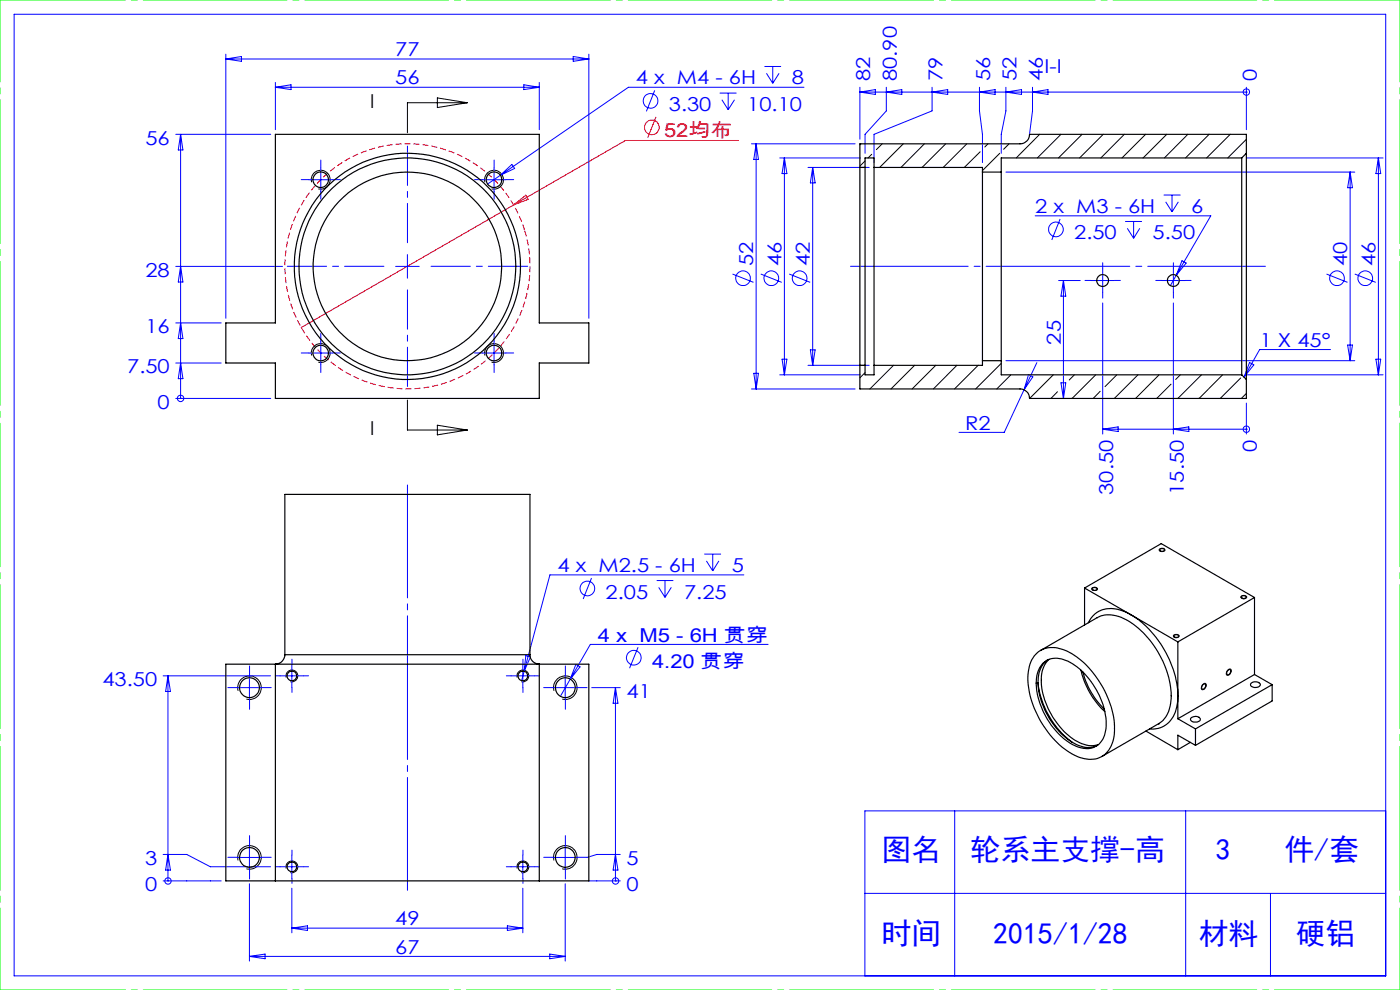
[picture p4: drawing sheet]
<svg xmlns="http://www.w3.org/2000/svg" width="297mm" height="210mm" viewBox="0 0 297 210" stroke-linecap="round" stroke-linejoin="round" font-family="sans-serif">
<g fill="none" stroke="#00f" stroke-width=".21">
<path d="M3 3h291v204h-291zM47.9 11.5v56M47.9 12.5h77M47.9 12.5l3.3-.5v1zM58.4 17.5v10M58.4 18.5h56M58.4 18.5l3.3-.5v1zM111.1 18l3.3 .5-3.3 .5zM114.4 17.5v10M121.6 12l3.3 .5-3.3 .5zM124.9 11.5v56M138.9 19.2l-1.8 4.4"/>
<path d="M152.7 19.7h3.5M154.5 19.7v3.6M162.2 14.1h3.5M162.6 15.5l1.3 2.2M163.9 14.1v3.6M165.3 15.5l-1.4 2.2M170.6 18.5h-37.3l-29.9 20.5M182.4 19.5h82M182.4 18.5v11M182.4 19.5l3.3-.5v1zM188 18.5v5l-4.5 5v4M188 19.5l3.3-.5v1z"/>
<path d="M197.7 18.5v5l-12.3 5v6M197.7 19.5l3.3-.5v1zM207.8 18.5v5l.6 5v6M207.8 19.5l3.3-.5v1zM213.4 18.5v5l-1 5v4M213.4 19.5l3.3-.5v1zM219 18.5v5l-.6 5M219 19.5l3.3-.5v1zM264.4 19.5h.1M264.4 18.5v9M37.3 28.5h20.1M38.3 28.5v56"/>
<path d="M38.3 28.5l.5 3.3h-1zM65.5 38.1h5M68.1 35.6v5M102.3 38.1h5M104.8 35.6v5M106.2 37.2l2.4-2.3 .6 .8zM153.1 21.2l1.4 2.1M155.8 21.2l-1.3 2.1M159.4 30.5h22M160.4 30.5v52M160.4 30.5l.5 3.3h-1zM165.4 33.5h17.1"/>
<path d="M166.4 33.5v46M166.4 33.5l.5 3.3h-1zM171.4 35.5h13M172.4 35.5v42M172.4 35.5l.5 3.3h-1zM213.4 36.5h74M264.4 33.5h29M286.4 36.5v40M286.4 36.5l.5 3.3h-1zM292.4 33.5l.5 3.3h-1zM292.4 33.5v46M37.3 56.5h22.6"/>
<path d="M38.3 56.5l.5 3.3h-1zM83.9 56.5h5M86.4 54v5M155.4 58.1l4.4 1.8M161.4 58.1l4.4 1.8M167.4 58.1l4.5 1.8M219.6 45.8h37.3l-7.4 12.6M224.6 59.5h4.6M224.9 46.5l-1.8 4.4M225.6 59.5v25M225.6 59.5l.5 3.3h-1zM231.4 59.5h5"/>
<path d="M233.9 57v5M238.7 47h3.6M239.1 48.4l1.4 2.1M240.5 47v3.5M241.8 48.4l-1.3 2.1M246.4 59.5h5M246.9 41.4h3.5M247.3 42.8l1.3 2.1M248.6 41.4v3.5M248.9 57v5M249.5 58.4l-1.2 2.2M250 42.8l-1.4 2.1"/>
<path d="M250.8 55.3l.8 .5-2.1 2.6zM281.4 58.1l4.5 1.8M287.4 58.1l4.5 1.8M37.3 77h9.6M37.3 68.5h9.6M38.3 77l.5 3.3h-1zM38.3 68.5l.5 3.3h-1zM65.5 74.9h5M68.1 72.4v5M102.3 74.9h5M104.8 72.4v5M159.9 79.2h1l-.5 3.3z"/>
<path d="M165.4 79.5h17.1M165.9 76.2h1l-.5 3.3zM171.4 77.5h13M171.9 74.2h1l-.5 3.3zM213.4 76.5h74M218.2 79.5l.9 .4-1.9 2.8zM220 76.9l-2.8 5.8M233.9 64.3v27.8M248.9 64.3v27.8M264.4 79.5h29M265.1 76.9l.9 .5-2.1 2.6zM282.3 74.1h-15.1l-3.3 5.9"/>
<path d="M285.9 73.2h1l-.5 3.3zM291.9 76.2h1l-.5 3.3zM37.3 84.5h20.1M38.3 84.5h.1M159.4 82.5h22M217.2 82.7l-4.2 9h-9.6M225.1 81.2h1l-.5 3.3zM233.9 91h30.5M233.9 91l3.3-.5v1zM248.9 91l3.3-.5v1zM264.4 91h.1M264.4 85.5v6.6"/>
<path d="M149.4 117.5h3.6M149.9 119l1.3 2.1M151.2 117.5v3.6M152.5 119l-1.3 2.1M111.5 139.1l1 .2-1.3 3.1zM125.5 122.6l-1.8 4.5M135.4 137.3l-1.8 4.4M139.3 123.1h3.5M139.7 124.6l1.4 2.1M141.1 123.1v3.6M142.4 124.6l-1.3 2.1M157.8 121.9h-41.1l-6 22.4"/>
<path d="M162.9 136.7h-37.7l-4.2 7.4M34.6 143.4h22.8M35.6 143.4v43.5M35.6 143.4l.6 3.3h-1.1zM50.4 145.9h5M52.9 143.4v5M59.4 143.4h5M61.9 140.9v5M108.4 143.4h5M110.9 140.9v5M117.4 145.9h5M119.9 143.4v5"/>
<path d="M121 144.1l-2.1 3.6M122.2 140.9l.8 .6-2 2.6zM125.5 145.9h6.1M130.6 145.9v41M130.6 145.9l.5 3.3h-1zM52.9 179.4v5M119.9 179.4v5M202.5 172v35M251.5 172v35M294 172h-110.5v35M34.6 186.9h12.3M34.6 181.2h5l5 2.7h12.8"/>
<path d="M35.6 186.9h.1M35.6 181.2l.6 3.4h-1.1zM50.4 181.9h5M52.9 187.5v16.4M59.4 183.9h5M61.9 181.4v5M61.9 188.4v9.5M61.9 196.9h49M61.9 196.9l3.3-.5v1zM107.6 196.4l3.3 .5-3.3 .5zM108.4 183.9h5M110.9 181.4v5"/>
<path d="M110.9 188.4v9.5M117.4 181.9h5M119.9 187.5v16.4M124.9 186.9h6.7M130.6 186.9h.1M130.6 181.2l.5 3.4h-1zM131.6 181.2h-5l-2.1 .7M183.5 189.5h110.5M269.5 189.5v17.5M52.9 202.9h67M52.9 202.9l3.3-.5v1zM116.6 202.4l3.3 .5-3.3 .5z"/>
<circle cx="264.4" cy="19.5" r=".67"/>
<circle cx="138" cy="21.4" r="1.55"/>
<circle cx="157.6" cy="59" r="1.56"/>
<circle cx="163.6" cy="59" r="1.56"/>
<circle cx="169.6" cy="59" r="1.55"/>
<circle cx="224" cy="48.7" r="1.55"/>
<circle cx="283.6" cy="59" r="1.55"/>
<circle cx="289.6" cy="59" r="1.55"/>
<circle cx="38.3" cy="84.5" r=".68"/>
<circle cx="264.4" cy="91" r=".68"/>
<circle cx="124.6" cy="124.8" r="1.55"/>
<circle cx="134.5" cy="139.5" r="1.56"/>
<circle cx="35.6" cy="186.9" r=".67"/>
<circle cx="130.6" cy="186.9" r=".68"/>
</g>
<g fill="none" stroke="#f00" stroke-width=".21">
<path d="M139.2 24.8l-1.8 4.4M156.6 29.8h-23.9l-23.8 13.7M108.9 43.5l-45 26M108.9 43.5l2.6-2.1 .5 .9z"/>
<circle cx="138.3" cy="27" r="1.55"/>
</g>
<g fill="none" stroke="#000" stroke-width=".21">
<path d="M66.1 38.7a2 2 0 0 1 1.8-2.6 2 2 0 0 1 2.1 2.2 2 2 0 0 1-2.5 1.8M92.8 20.8l6.3 1-6.3 1zM99.1 21.8h-12.7v6.3M102.9 38.7a2 2 0 0 1 1.7-2.6 2 2 0 0 1 2.2 2.2 2 2 0 0 1-2.5 1.8M182.6 30.5l-.2 .3M183.5 34.1l-1.1 1.1M184.9 32.7l-.8 .8M187.1 30.5l-1.2 1.2M191.6 30.5l-5 5M196.1 30.5l-5 5M200.6 30.5l-5 5M205.1 30.5l-5 5"/>
<path d="M207.9 32.2l-3.3 3.3M209.6 30.5l-.7 .7M212.1 32.5l-3.7 3.7M214.1 30.5l-1.2 1.2M220.6 28.5l-5 5M225.1 28.5l-5 5M229.6 28.5l-5.1 5M234 28.5l-5 5M238.5 28.5l-5 5M243 28.5l-5 5M247.5 28.5l-5 5M252 28.5l-5 5"/>
<path d="M256.5 28.5l-5 5M261 28.5l-5 5M264.4 29.6l-3.9 3.9M66.1 75.4a2 2 0 0 1 1.8-2.5 2 2 0 0 1 2.1 2.2 2 2 0 0 1-2.5 1.7M102.9 75.4a2 2 0 0 1 1.7-2.5 2 2 0 0 1 2.2 2.2 2 2 0 0 1-2.5 1.7M183.5 79l-1.1 1.1M189.5 77.5l-5 5M194 77.5l-5 5M198.5 77.5l-5 5M203 77.5l-5 5M207.5 77.5l-5 5M208.5 76.5l-.1 .1"/>
<path d="M212.4 77.1l-5.4 5.4M214.5 79.5l-3 3M223.4 79.5l-5 5M227.9 79.5l-1.1 1.1M232.4 79.5l-5 5M236.9 79.5l-2.5 2.5M241.4 79.5l-5 5M245.9 79.5l-5 5M250.4 79.5l-1 1M254.9 79.5l-5 5M259.4 79.5l-5 5M86.4 84.9v6.3h12.7"/>
<path d="M92.8 90.2l6.3 1-6.3 1zM224.3 83.1l-1.3 1.4M233.4 83l-1.5 1.5M248.4 81.5l-3 3M263.2 80.2l-4.3 4.3M264.4 83.5l-1.1 1M246 116.4a.6 .6 0 0 1 .7-.1 .6 .6 0 0 1 .4 .5 .7 .7 0 0 1-1.2-.3zM231.6 124.8a.75 .75 0 0 1 1.2 .2 .7 .7 0 0 1-.6 .3 .7 .7 0 0 1-.6-.5zM248.9 134.8a.77 .77 0 0 1 1.3 .2 .68 .68 0 0 1-.7 .3 .68 .68 0 0 1-.6-.5zM263.3 126.5a.7 .7 0 0 1 1.2 .2 .68 .68 0 0 1-.7 .3 .68 .68 0 0 1-.6-.4zM50.5 146.5a2.5 2.5 0 0 1 2.2-3.1 2.5 2.5 0 0 1 2.7 2.7 2.5 2.5 0 0 1-3.1 2.2M60.7 143.7a1.26 1.26 0 0 1 1.1-1.6 1.26 1.26 0 0 1 1.4 1.4 1.26 1.26 0 0 1-1.6 1.1"/>
<path d="M109.7 143.7a1.26 1.26 0 0 1 1.1-1.6 1.26 1.26 0 0 1 1.4 1.4 1.26 1.26 0 0 1-1.6 1.1M117.5 146.5a2.5 2.5 0 0 1 2.2-3.1 2.5 2.5 0 0 1 2.7 2.7 2.5 2.5 0 0 1-3.1 2.2M255.2 145.2a.42 .42 0 0 1 .6-.1 .42 .42 0 0 1 0 .6 .55 .55 0 0 1-.3 .6 .55 .55 0 0 1-.7-.2l.1-.4zM260.7 141.9h.1a.58 .58 0 0 1 .4 .5 .58 .58 0 0 1-.3 .6 .45 .45 0 0 1-.7 .2 .45 .45 0 0 1 0-.8zM50.5 182.5a2.49 2.49 0 0 1 2.2-3.1 2.49 2.49 0 0 1 2.7 2.7 2.49 2.49 0 0 1-3.1 2.2M60.7 184.2a1.26 1.26 0 0 1 1.1-1.6 1.26 1.26 0 0 1 1.4 1.4 1.26 1.26 0 0 1-1.6 1.1M109.7 184.2a1.26 1.26 0 0 1 1.1-1.6 1.26 1.26 0 0 1 1.4 1.4 1.26 1.26 0 0 1-1.6 1.1M117.5 182.5a2.49 2.49 0 0 1 2.2-3.1 2.49 2.49 0 0 1 2.7 2.7 2.49 2.49 0 0 1-3.1 2.2"/>
</g>
<path d="M111.3 48.9a26 26 0 0 0-43.5-10.5 26 26 0 0 0 11.9 43.2 26 26 0 0 0 32-31.3l-.4-1.4" fill="none" stroke="#f00" stroke-width=".21" stroke-dasharray="1.3 .6" stroke-dashoffset="-.1" stroke-linecap="butt"/>
<g fill="none" stroke="#00f" stroke-width=".21" stroke-dasharray="30.5 1.3 1.3 1.3">
<path d="M65.6 38.1h-1.7M68.1 35.6v-1.6M70.6 38.1h1.6M102.3 38.1h-1.6M104.8 35.6v-1.6M107.3 38.1h1.7M68.1 40.6v1.7M104.8 40.6v1.7M231.4 59.5h-1.2M233.9 57v-1.3M236.4 59.5h1.3M246.4 59.5h-1.2"/>
<path d="M248.9 57v-1.3M251.4 59.5h1.3M65.6 74.9h-1.7M68.1 72.4v-1.7M68.1 77.4v1.6M70.6 74.9h1.6M102.3 74.9h-1.6M104.8 72.4v-1.7M104.8 77.4v1.6M107.3 74.9h1.7M233.9 62v1.2M248.9 62v1.2"/>
<path d="M50.4 145.9h-2.1M52.9 143.4v-2.1M52.9 148.4v2.1M55.4 145.9h2.1M59.4 143.4h-1M61.9 140.9v-1.1M61.9 145.9v1M64.4 143.4h1.1M108.4 143.4h-1M110.9 140.9v-1.1M110.9 145.9v1M113.4 143.4h1.1"/>
<path d="M117.4 145.9h-2.1M119.9 143.4v-2.1M119.9 148.4v2.1M122.4 145.9h2.1M52.9 179.4v-2.1M119.9 179.4v-2.1M50.4 181.9h-2.1M52.9 184.4v2.1M55.4 181.9h2.1M59.4 183.9h-1M61.9 181.4v-1.1M61.9 186.4v1"/>
<path d="M64.4 183.9h1.1M108.4 183.9h-1M110.9 181.4v-1.1M110.9 186.4v1M113.4 183.9h1.1M117.4 181.9h-2.1M119.9 184.4v2.1M122.4 181.9h2.1"/>
</g>
<path d="M86.4 188.9v-86" fill="none" stroke="#00f" stroke-width=".21" stroke-dasharray="30.5 1.3 1.3 1.3" stroke-dashoffset="6.5"/>
<path d="M180.4 56.5h88.1" fill="none" stroke="#00f" stroke-width=".21" stroke-dasharray="30.5 1.3 1.3 1.3" stroke-dashoffset="5.5"/>
<path d="M0 0h297M0 210h297" fill="none" stroke="#0f0" stroke-width=".21" stroke-dasharray="30.5 1.3 1.3 1.3" stroke-dashoffset="3.9"/>
<path d="M0 210v-210M297 210v-210" fill="none" stroke="#0f0" stroke-width=".21" stroke-dasharray="30.5 1.3 1.3 1.3" stroke-dashoffset="13.1"/>
<path d="M81.4 56.5h-20.5M86.4 51.5v-20.5M91.4 56.5h20.5M86.4 61.5v20.5" fill="none" stroke="#00f" stroke-width=".21" stroke-dasharray="30.5 1.3 1.3 1.3" stroke-dashoffset="22.1"/>
<g fill="none" stroke="#000" stroke-width=".25">
<path d="M58.4 28.5h56v40h10.5v8.5h-10.5v7.5h-56v-7.5h-10.5v-8.5h10.5zM182.4 35.5v42M182.4 35.5h1.1M183.5 35.5v42M183.5 35.5v-2h1.9v2M185.4 35.5v42M185.4 35.5h23v1M208.4 36.5v40M208.4 36.5h4M212.4 36.5v40M263.4 33.5v46M263.4 33.5h-51v3"/>
<path d="M264.4 32.5v-4h-46a1.99 1.99 0 0 1-2 2h-34v5M264.4 32.5v48M264.4 32.5l-1 1M182.4 77.5v5h34a1.99 1.99 0 0 1 2 2h46v-4M182.4 77.5h1.1M183.5 77.5v2h1.9v-2M208.4 76.5v1h-23M208.4 76.5h4M212.4 76.5v3h51M263.4 79.5l1 1M246.1 116.5a.54 .54 0 0 1 .5-.2 .54 .54 0 0 1 .4 .4 .53 .53 0 0 1-.5 .3 .53 .53 0 0 1-.4-.5zM60.4 138.9a2.05 2.05 0 0 1-2 2v46"/>
<path d="M60.4 138.9v-34h52v34M60.4 138.9h52M112.4 138.9a1.99 1.99 0 0 0 2 2v46M219.7 138.8a5.2 5.2 0 0 1 6.1-.9 19.3 19.3 0 0 1 9.9 12 12.5 12.5 0 0 1 0 8.3 4.9 4.9 0 0 1-6.2 2.6 17.3 17.3 0 0 1-9.5-9.3 14.3 14.3 0 0 1-1.3-11.1zM222.6 139.9a6.1 6.1 0 0 0-1.7 5.5 16.3 16.3 0 0 0 8.1 12.1 5.2 5.2 0 0 0 4 .5M230.1 124.7l19.8 11.5M230.1 124.7l16.2-9.4 19.8 11.4M230.1 124.7v7.9M230.9 132.1a5.2 5.2 0 0 1 6.9-2.6 18.8 18.8 0 0 1 9.9 9.7 17.2 17.2 0 0 1 1.9 10.8 5.3 5.3 0 0 1-5.7 4.6M231.8 124.7a.48 .48 0 0 1 .6-.1 .48 .48 0 0 1 .3 .5 .51 .51 0 0 1-.6 .2 .51 .51 0 0 1-.4-.5zM232.8 131l-12 7M232.8 131h.1"/>
<path d="M232.8 131a6.6 6.6 0 0 1 6.6 .7 20.3 20.3 0 0 1 9.1 16.5 6.3 6.3 0 0 1-2.7 5.3M249.1 134.8a.51 .51 0 0 1 .5-.2 .51 .51 0 0 1 .4 .5 .52 .52 0 0 1-.6 .1 .52 .52 0 0 1-.3-.4zM249.9 136.2v16.3M263.5 126.5a.45 .45 0 0 1 .5-.2 .45 .45 0 0 1 .3 .5 .45 .45 0 0 1-.6 .2 .45 .45 0 0 1-.2-.5zM266.1 126.7l-16.2 9.5M266.1 126.7v16.4M47.9 140.9h77v46h-77zM220.2 144.8a18.6 18.6 0 0 0 7.3 12.7M221.3 140.6a4.7 4.7 0 0 1 5.7-.1 16.1 16.1 0 0 1 7.6 14 4.3 4.3 0 0 1-3.9 4.3 10.1 10.1 0 0 1-7.3-4.5 15 15 0 0 1-3.4-10.9l.6-1.8zM222.2 140a5.9 5.9 0 0 0-1.9 5.8 16.3 16.3 0 0 0 8.1 12.1 4.9 4.9 0 0 0 4.3 .3M229.3 142.2a17.4 17.4 0 0 0 5.1 8.7M229.7 142.5a17 17 0 0 0 4.5 7.9"/>
<path d="M243.1 155.1l6.8 3.9M245.8 153.5h.1M245.8 153.5l-12 7M249.9 152.5l3.7 2.1M252.5 157.5l-2.6 1.5M252.7 152.3a1.14 1.14 0 0 1 1.9 .4 1.34 1.34 0 0 1-2-.1zM253.6 158.1l-3.7-2.1v3M253.6 154.6v3.5M255.2 145.2a.39 .39 0 0 1 .6 0 .39 .39 0 0 1-.1 .6 .37 .37 0 0 1-.4 .4 .37 .37 0 0 1-.4-.4zM260.4 142.3a.38 .38 0 0 1 .6-.3 .38 .38 0 0 1 .1 .6 .44 .44 0 0 1-.3 .5 .44 .44 0 0 1-.6-.2zM265.4 144.9a1.26 1.26 0 0 1 2 .4 1.23 1.23 0 0 1-2.1 0zM266.1 143.1l-16.2 9.4"/>
<path d="M266.1 143.1l3.8 2.1M269.9 145.2l-16.3 9.4M269.9 145.2v3.5l-16.3 9.4"/>
<circle cx="68" cy="38.1" r="1.65"/>
<circle cx="104.8" cy="38.1" r="1.65"/>
<circle cx="86.4" cy="56.5" r="23"/>
<circle cx="86.4" cy="56.5" r="20"/>
<circle cx="86.4" cy="56.5" r="24"/>
<circle cx="233.9" cy="59.5" r="1.25"/>
<circle cx="248.9" cy="59.5" r="1.25"/>
<circle cx="68" cy="74.9" r="1.65"/>
<circle cx="104.8" cy="74.9" r="1.65"/>
<circle cx="52.9" cy="145.9" r="2.1"/>
<circle cx="61.9" cy="143.4" r="1.03"/>
<circle cx="110.9" cy="143.4" r="1.03"/>
<circle cx="119.9" cy="145.9" r="2.1"/>
<circle cx="52.9" cy="181.9" r="2.09"/>
<circle cx="61.9" cy="183.9" r="1.03"/>
<circle cx="110.9" cy="183.9" r="1.03"/>
<circle cx="119.9" cy="181.9" r="2.09"/>
</g>
<g font-size="6.3" fill="#00f">
<text x="187" y="182.5">图名</text>
<text x="205.9" y="182.5">轮系主支撑-高</text>
<text x="257.8" y="182.5">3</text>
<text x="272.5" y="182.5">件/套</text>
<text x="187" y="200.3">时间</text>
<text x="210.7" y="200.3">2015/1/28</text>
<text x="254.3" y="200.3">材料</text>
<text x="274.9" y="200.3">硬铝</text>
</g>
<g font-size="4.1" fill="#00f">
<text x="83.9" y="11.9">77</text>
<text x="83.9" y="17.9">56</text>
<text x="134.9" y="17.9">4 x M4 - 6H</text>
<text x="168" y="17.9">8</text>
<text x="184.6" y="17.2" transform="rotate(-90 184.6 17.2)">82</text>
<text x="190.2" y="17.2" transform="rotate(-90 190.2 17.2)">80.90</text>
<text x="200" y="17.2" transform="rotate(-90 200 17.2)">79</text>
<text x="210" y="17.2" transform="rotate(-90 210 17.2)">56</text>
<text x="215.6" y="17.2" transform="rotate(-90 215.6 17.2)">52</text>
<text x="221.2" y="17.2" transform="rotate(-90 221.2 17.2)">46</text>
<text x="221.6" y="15.5">I-I</text>
<text x="266.6" y="17.2" transform="rotate(-90 266.6 17.2)">0</text>
<text x="141.9" y="23.5">3.30</text>
<text x="158.5" y="23.5">10.10</text>
<text x="30.9" y="30.7">56</text>
<text x="219.6" y="45.2">2 x M3 - 6H</text>
<text x="252.7" y="45.2">6</text>
<text x="227.9" y="50.8">2.50</text>
<text x="244.5" y="50.8">5.50</text>
<text x="30.9" y="58.7">28</text>
<text x="159.8" y="56.4" transform="rotate(-90 159.8 56.4)">52</text>
<text x="165.8" y="56.4" transform="rotate(-90 165.8 56.4)">46</text>
<text x="171.8" y="56.4" transform="rotate(-90 171.8 56.4)">42</text>
<text x="285.8" y="56.4" transform="rotate(-90 285.8 56.4)">40</text>
<text x="291.8" y="56.4" transform="rotate(-90 291.8 56.4)">46</text>
<text x="30.9" y="70.7">16</text>
<text x="225" y="73.1" transform="rotate(-90 225 73.1)">25</text>
<text x="267.2" y="73.6">1 X 45°</text>
<text x="27" y="79.2">7.50</text>
<text x="33.4" y="86.7">0</text>
<text x="204.8" y="91.1">R2</text>
<text x="266.6" y="95.9" transform="rotate(-90 266.6 95.9)">0</text>
<text x="236.1" y="105" transform="rotate(-90 236.1 105)">30.50</text>
<text x="251.1" y="105" transform="rotate(-90 251.1 105)">15.50</text>
<text x="118.3" y="121.4">4 x M2.5 - 6H</text>
<text x="155.2" y="121.4">5</text>
<text x="128.5" y="127">2.05</text>
<text x="145.1" y="127">7.25</text>
<text x="126.8" y="136.1">4 x M5 - 6H 贯穿</text>
<text x="138.3" y="141.7">4.20 贯穿</text>
<text x="21.7" y="145.6">43.50</text>
<text x="132.9" y="148.1">41</text>
<text x="30.8" y="183.5">3</text>
<text x="132.9" y="183.5">5</text>
<text x="30.8" y="189.1">0</text>
<text x="132.9" y="189.1">0</text>
<text x="83.9" y="196.3">49</text>
<text x="83.9" y="202.3">67</text>
</g>
<g font-size="4.1">
<text x="78.5" y="22.9">I</text>
<text x="78.5" y="92.3">I</text>
</g>
<text font-size="4.1" fill="#f00" x="140.9" y="29.1">52均布</text>
</svg>
